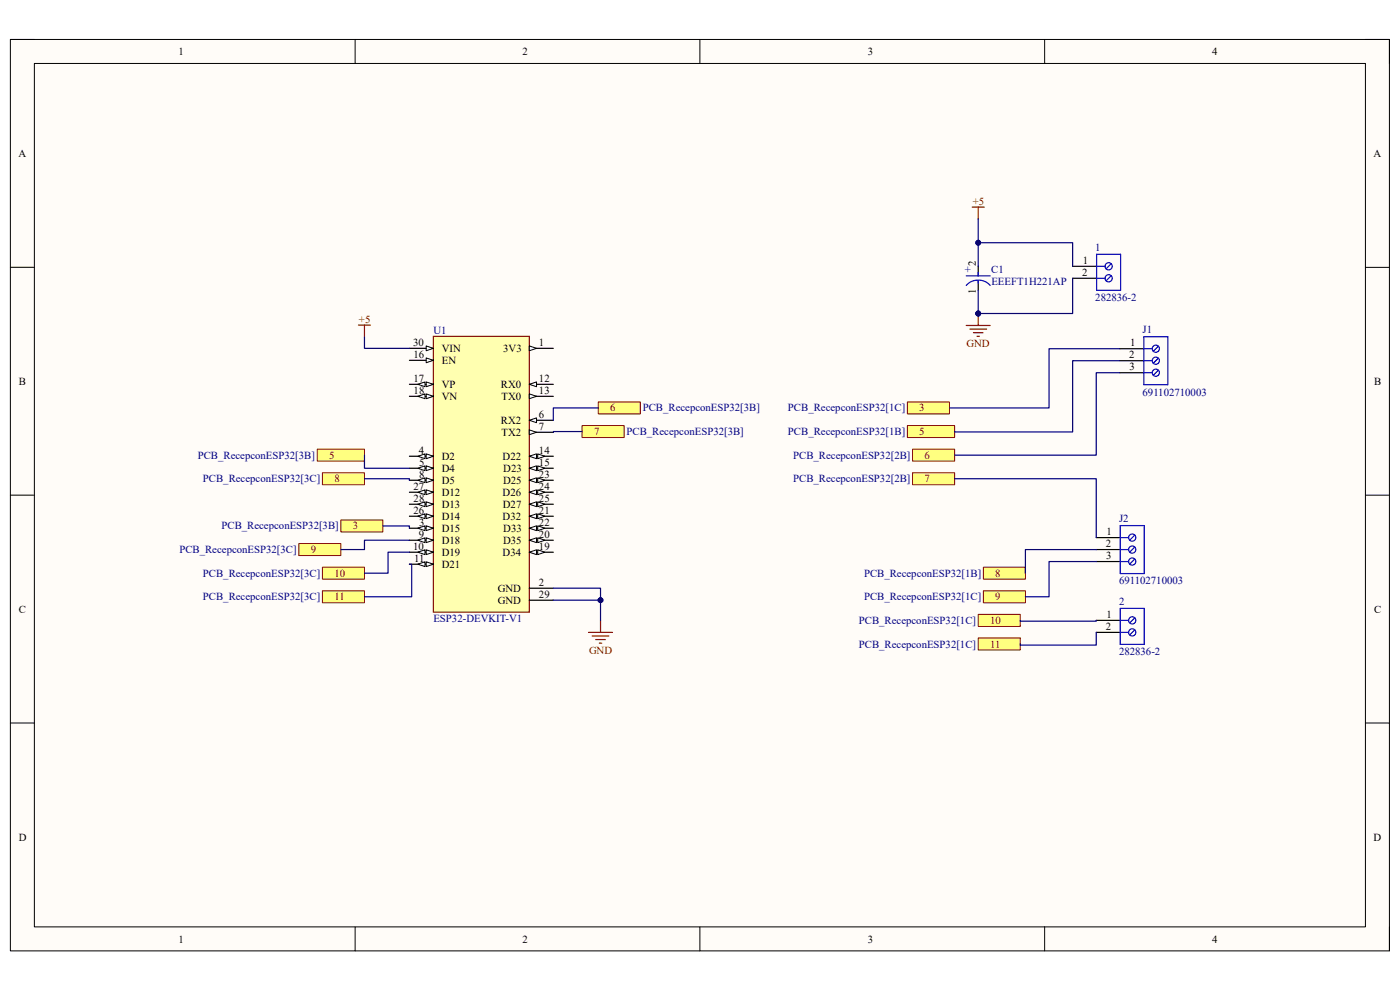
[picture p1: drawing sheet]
<svg xmlns="http://www.w3.org/2000/svg" width="297mm" height="210mm" viewBox="0 0 297 210" stroke-linecap="round" stroke-linejoin="round" font-family="sans-serif">
<path d="M2.2 8.4h292.6v193.3h-292.6z" fill-rule="evenodd" fill="#fffcf8"/>
<path d="M2.2 8.4h292.6v193.3h-292.6z" fill="none" stroke="#000" stroke-width=".21"/>
<path d="M7.3 13.5h282.4v183.1h-282.4z" fill-rule="evenodd" fill="#fffcf8"/>
<g fill="none" stroke="#000" stroke-width=".21">
<path d="M2.2 8.4h5.1M7.3 13.5h282.4v183.1h-282.4zM75.3 8.4v5.1M148.5 8.4v5.1M221.6 8.4v5.1M289.7 8.4h5.1v5.1M2.2 56.7h5.1M289.7 56.7h5.1M2.2 105h5.1M289.7 105.1h5.1M2.2 153.4h5.1M289.7 153.4h5.1"/>
<path d="M75.3 196.6v5.1M148.5 196.6v5.1M221.6 196.6v5.1M294.8 196.6v5.1"/>
</g>
<path d="M91.9 71.4h20.4v58.5h-20.4z" fill-rule="evenodd" fill="#ffffb0"/>
<path d="M91.9 71.4h20.4v58.5h-20.4z" fill="none" stroke="#800000" stroke-width=".25"/>
<path d="M86.9 73.9h5" fill="none" stroke="#000" stroke-width=".25"/>
<path d="M90.4 73.4l1.5 .5-1.5 .5z" fill="#f8fcff"/>
<path d="M90.4 73.4l1.5 .5-1.5 .5z" fill="none" stroke="#000" stroke-width=".21"/>
<path d="M86.9 76.4h5" fill="none" stroke="#000" stroke-width=".25"/>
<path d="M90.4 75.9l1.5 .5-1.5 .6z" fill="#f8fcff"/>
<path d="M90.4 75.9l1.5 .5-1.5 .6z" fill="none" stroke="#000" stroke-width=".21"/>
<path d="M86.9 81.5h5" fill="none" stroke="#000" stroke-width=".25"/>
<path d="M90.4 81l1.5 .5-1.5 .5z" fill="#f8fcff"/>
<path d="M90.4 81l1.5 .5-1.5 .5z" fill="none" stroke="#000" stroke-width=".21"/>
<path d="M88.6 81.5l1.6-.5v1z" fill="#f8fcff"/>
<path d="M88.6 81.5l1.6-.5v1z" fill="none" stroke="#000" stroke-width=".21"/>
<path d="M86.9 84.1h5" fill="none" stroke="#000" stroke-width=".25"/>
<path d="M90.4 83.6l1.5 .5-1.5 .5z" fill="#f8fcff"/>
<path d="M90.4 83.6l1.5 .5-1.5 .5z" fill="none" stroke="#000" stroke-width=".21"/>
<path d="M88.6 84.1l1.6-.5v1z" fill="#f8fcff"/>
<path d="M88.6 84.1l1.6-.5v1z" fill="none" stroke="#000" stroke-width=".21"/>
<path d="M86.9 96.8h5" fill="none" stroke="#000" stroke-width=".25"/>
<path d="M90.4 96.3l1.5 .5-1.5 .5z" fill="#f8fcff"/>
<path d="M90.4 96.3l1.5 .5-1.5 .5z" fill="none" stroke="#000" stroke-width=".21"/>
<path d="M88.6 96.8l1.6-.5v1z" fill="#f8fcff"/>
<path d="M88.6 96.8l1.6-.5v1z" fill="none" stroke="#000" stroke-width=".21"/>
<path d="M86.9 99.3h5" fill="none" stroke="#000" stroke-width=".25"/>
<path d="M90.4 98.8l1.5 .5-1.5 .5z" fill="#f8fcff"/>
<path d="M90.4 98.8l1.5 .5-1.5 .5z" fill="none" stroke="#000" stroke-width=".21"/>
<path d="M88.6 99.3l1.6-.5v1z" fill="#f8fcff"/>
<path d="M88.6 99.3l1.6-.5v1z" fill="none" stroke="#000" stroke-width=".21"/>
<path d="M86.9 101.9h5" fill="none" stroke="#000" stroke-width=".25"/>
<path d="M90.4 101.4l1.5 .5-1.5 .5z" fill="#f8fcff"/>
<path d="M90.4 101.4l1.5 .5-1.5 .5z" fill="none" stroke="#000" stroke-width=".21"/>
<path d="M88.6 101.9l1.6-.5v1z" fill="#f8fcff"/>
<path d="M88.6 101.9l1.6-.5v1z" fill="none" stroke="#000" stroke-width=".21"/>
<path d="M86.9 104.4h5" fill="none" stroke="#000" stroke-width=".25"/>
<path d="M90.4 103.9l1.5 .5-1.5 .5z" fill="#f8fcff"/>
<path d="M90.4 103.9l1.5 .5-1.5 .5z" fill="none" stroke="#000" stroke-width=".21"/>
<path d="M88.6 104.4l1.6-.5v1z" fill="#f8fcff"/>
<path d="M88.6 104.4l1.6-.5v1z" fill="none" stroke="#000" stroke-width=".21"/>
<path d="M86.9 107h5" fill="none" stroke="#000" stroke-width=".25"/>
<path d="M90.4 106.5l1.5 .5-1.5 .5z" fill="#f8fcff"/>
<path d="M90.4 106.5l1.5 .5-1.5 .5z" fill="none" stroke="#000" stroke-width=".21"/>
<path d="M88.6 107l1.6-.5v1z" fill="#f8fcff"/>
<path d="M88.6 107l1.6-.5v1z" fill="none" stroke="#000" stroke-width=".21"/>
<path d="M86.9 109.5h5" fill="none" stroke="#000" stroke-width=".25"/>
<path d="M90.4 109l1.5 .5-1.5 .5z" fill="#f8fcff"/>
<path d="M90.4 109l1.5 .5-1.5 .5z" fill="none" stroke="#000" stroke-width=".21"/>
<path d="M88.6 109.5l1.6-.5v1z" fill="#f8fcff"/>
<path d="M88.6 109.5l1.6-.5v1z" fill="none" stroke="#000" stroke-width=".21"/>
<path d="M86.9 112.1h5" fill="none" stroke="#000" stroke-width=".25"/>
<path d="M90.4 111.5l1.5 .6-1.5 .5z" fill="#f8fcff"/>
<path d="M90.4 111.5l1.5 .6-1.5 .5z" fill="none" stroke="#000" stroke-width=".21"/>
<path d="M88.6 112.1l1.6-.6v1.1z" fill="#f8fcff"/>
<path d="M88.6 112.1l1.6-.6v1.1z" fill="none" stroke="#000" stroke-width=".21"/>
<path d="M86.9 114.6h5" fill="none" stroke="#000" stroke-width=".25"/>
<path d="M90.4 114.1l1.5 .5-1.5 .5z" fill="#f8fcff"/>
<path d="M90.4 114.1l1.5 .5-1.5 .5z" fill="none" stroke="#000" stroke-width=".21"/>
<path d="M88.6 114.6l1.6-.5v1z" fill="#f8fcff"/>
<path d="M88.6 114.6l1.6-.5v1z" fill="none" stroke="#000" stroke-width=".21"/>
<path d="M86.9 117.1h5" fill="none" stroke="#000" stroke-width=".25"/>
<path d="M90.4 116.6l1.5 .5-1.5 .6z" fill="#f8fcff"/>
<path d="M90.4 116.6l1.5 .5-1.5 .6z" fill="none" stroke="#000" stroke-width=".21"/>
<path d="M88.6 117.1l1.6-.5v1.1z" fill="#f8fcff"/>
<path d="M88.6 117.1l1.6-.5v1.1z" fill="none" stroke="#000" stroke-width=".21"/>
<path d="M86.9 119.7h5" fill="none" stroke="#000" stroke-width=".25"/>
<path d="M90.4 119.2l1.5 .5-1.5 .5z" fill="#f8fcff"/>
<path d="M90.4 119.2l1.5 .5-1.5 .5z" fill="none" stroke="#000" stroke-width=".21"/>
<path d="M88.6 119.7l1.6-.5v1z" fill="#f8fcff"/>
<path d="M88.6 119.7l1.6-.5v1z" fill="none" stroke="#000" stroke-width=".21"/>
<path d="M112.3 73.9h5.1" fill="none" stroke="#000" stroke-width=".25"/>
<path d="M112.3 73.4l1.5 .5-1.5 .5z" fill="#f8fcff"/>
<path d="M112.3 73.4l1.5 .5-1.5 .5z" fill="none" stroke="#000" stroke-width=".21"/>
<path d="M112.3 81.5h5.1" fill="none" stroke="#000" stroke-width=".25"/>
<path d="M112.3 81.5l1.5-.5v1z" fill="#f8fcff"/>
<path d="M112.3 81.5l1.5-.5v1z" fill="none" stroke="#000" stroke-width=".21"/>
<path d="M112.3 84.1h5.1" fill="none" stroke="#000" stroke-width=".25"/>
<path d="M112.3 83.6l1.5 .5-1.5 .5z" fill="#f8fcff"/>
<path d="M112.3 83.6l1.5 .5-1.5 .5z" fill="none" stroke="#000" stroke-width=".21"/>
<path d="M112.3 89.2h5.1" fill="none" stroke="#000" stroke-width=".25"/>
<path d="M112.3 89.2l1.5-.5v1z" fill="#f8fcff"/>
<path d="M112.3 89.2l1.5-.5v1z" fill="none" stroke="#000" stroke-width=".21"/>
<path d="M112.3 91.7h5.1" fill="none" stroke="#000" stroke-width=".25"/>
<path d="M112.3 91.2l1.5 .5-1.5 .5z" fill="#f8fcff"/>
<path d="M112.3 91.2l1.5 .5-1.5 .5z" fill="none" stroke="#000" stroke-width=".21"/>
<path d="M112.3 96.8h5.1" fill="none" stroke="#000" stroke-width=".25"/>
<path d="M112.3 96.8l1.5-.5v1z" fill="#f8fcff"/>
<path d="M112.3 96.8l1.5-.5v1z" fill="none" stroke="#000" stroke-width=".21"/>
<path d="M114.1 96.3l1.5 .5-1.5 .5z" fill="#f8fcff"/>
<path d="M114.1 96.3l1.5 .5-1.5 .5z" fill="none" stroke="#000" stroke-width=".21"/>
<path d="M112.3 99.3h5.1" fill="none" stroke="#000" stroke-width=".25"/>
<path d="M112.3 99.3l1.5-.5v1z" fill="#f8fcff"/>
<path d="M112.3 99.3l1.5-.5v1z" fill="none" stroke="#000" stroke-width=".21"/>
<path d="M114.1 98.8l1.5 .5-1.5 .5z" fill="#f8fcff"/>
<path d="M114.1 98.8l1.5 .5-1.5 .5z" fill="none" stroke="#000" stroke-width=".21"/>
<path d="M112.3 101.9h5.1" fill="none" stroke="#000" stroke-width=".25"/>
<path d="M112.3 101.9l1.5-.5v1z" fill="#f8fcff"/>
<path d="M112.3 101.9l1.5-.5v1z" fill="none" stroke="#000" stroke-width=".21"/>
<path d="M114.1 101.4l1.5 .5-1.5 .5z" fill="#f8fcff"/>
<path d="M114.1 101.4l1.5 .5-1.5 .5z" fill="none" stroke="#000" stroke-width=".21"/>
<path d="M112.3 104.4h5.1" fill="none" stroke="#000" stroke-width=".25"/>
<path d="M112.3 104.4l1.5-.5v1z" fill="#f8fcff"/>
<path d="M112.3 104.4l1.5-.5v1z" fill="none" stroke="#000" stroke-width=".21"/>
<path d="M114.1 103.9l1.5 .5-1.5 .5z" fill="#f8fcff"/>
<path d="M114.1 103.9l1.5 .5-1.5 .5z" fill="none" stroke="#000" stroke-width=".21"/>
<path d="M112.3 107h5.1" fill="none" stroke="#000" stroke-width=".25"/>
<path d="M112.3 107l1.5-.5v1z" fill="#f8fcff"/>
<path d="M112.3 107l1.5-.5v1z" fill="none" stroke="#000" stroke-width=".21"/>
<path d="M114.1 106.5l1.5 .5-1.5 .5z" fill="#f8fcff"/>
<path d="M114.1 106.5l1.5 .5-1.5 .5z" fill="none" stroke="#000" stroke-width=".21"/>
<path d="M112.3 109.5h5.1" fill="none" stroke="#000" stroke-width=".25"/>
<path d="M112.3 109.5l1.5-.5v1z" fill="#f8fcff"/>
<path d="M112.3 109.5l1.5-.5v1z" fill="none" stroke="#000" stroke-width=".21"/>
<path d="M114.1 109l1.5 .5-1.5 .5z" fill="#f8fcff"/>
<path d="M114.1 109l1.5 .5-1.5 .5z" fill="none" stroke="#000" stroke-width=".21"/>
<path d="M112.3 112.1h5.1" fill="none" stroke="#000" stroke-width=".25"/>
<path d="M112.3 112.1l1.5-.6v1.1z" fill="#f8fcff"/>
<path d="M112.3 112.1l1.5-.6v1.1z" fill="none" stroke="#000" stroke-width=".21"/>
<path d="M114.1 111.5l1.5 .6-1.5 .5z" fill="#f8fcff"/>
<path d="M114.1 111.5l1.5 .6-1.5 .5z" fill="none" stroke="#000" stroke-width=".21"/>
<path d="M112.3 114.6h5.1" fill="none" stroke="#000" stroke-width=".25"/>
<path d="M112.3 114.6l1.5-.5v1z" fill="#f8fcff"/>
<path d="M112.3 114.6l1.5-.5v1z" fill="none" stroke="#000" stroke-width=".21"/>
<path d="M114.1 114.1l1.5 .5-1.5 .5z" fill="#f8fcff"/>
<path d="M114.1 114.1l1.5 .5-1.5 .5z" fill="none" stroke="#000" stroke-width=".21"/>
<path d="M112.3 117.1h5.1" fill="none" stroke="#000" stroke-width=".25"/>
<path d="M112.3 117.1l1.5-.5v1.1z" fill="#f8fcff"/>
<path d="M112.3 117.1l1.5-.5v1.1z" fill="none" stroke="#000" stroke-width=".21"/>
<path d="M114.1 116.6l1.5 .5-1.5 .6z" fill="#f8fcff"/>
<path d="M114.1 116.6l1.5 .5-1.5 .6z" fill="none" stroke="#000" stroke-width=".21"/>
<path d="M112.3 124.8h5.1M112.3 127.3h5.1" fill="none" stroke="#000" stroke-width=".25"/>
<path d="M124.9 134.1h5M125.6 134.9h3.6M126.4 135.7h2M127.1 136.4h.6M127.4 131.6v2.5" fill="none" stroke="#800000" stroke-width=".25"/>
<path d="M67.3 95.3h10v2.5h-10z" fill-rule="evenodd" fill="#ffff80"/>
<path d="M67.3 95.3h10v2.5h-10z" fill="none" stroke="#800000" stroke-width=".21"/>
<path d="M72.3 110.3h8.9v2.5h-8.9z" fill-rule="evenodd" fill="#ffff80"/>
<path d="M72.3 110.3h8.9v2.5h-8.9z" fill="none" stroke="#800000" stroke-width=".21"/>
<path d="M192.5 90.3h10v2.5h-10z" fill-rule="evenodd" fill="#ffff80"/>
<path d="M192.5 90.3h10v2.5h-10z" fill="none" stroke="#800000" stroke-width=".21"/>
<path d="M192.5 85.3h8.9v2.5h-8.9z" fill-rule="evenodd" fill="#ffff80"/>
<path d="M192.5 85.3h8.9v2.5h-8.9z" fill="none" stroke="#800000" stroke-width=".21"/>
<path d="M126.9 85.3h8.9v2.5h-8.9z" fill-rule="evenodd" fill="#ffff80"/>
<path d="M126.9 85.3h8.9v2.5h-8.9z" fill="none" stroke="#800000" stroke-width=".21"/>
<path d="M123.5 90.3h8.9v2.5h-8.9z" fill-rule="evenodd" fill="#ffff80"/>
<path d="M123.5 90.3h8.9v2.5h-8.9z" fill="none" stroke="#800000" stroke-width=".21"/>
<path d="M68.4 100.3h8.9v2.5h-8.9z" fill-rule="evenodd" fill="#ffff80"/>
<path d="M68.4 100.3h8.9v2.5h-8.9z" fill="none" stroke="#800000" stroke-width=".21"/>
<path d="M63.4 115.3h8.9v2.6h-8.9z" fill-rule="evenodd" fill="#ffff80"/>
<path d="M63.4 115.3h8.9v2.6h-8.9z" fill="none" stroke="#800000" stroke-width=".21"/>
<path d="M68.4 120.3h8.9v2.6h-8.9z" fill-rule="evenodd" fill="#ffff80"/>
<path d="M68.4 120.3h8.9v2.6h-8.9z" fill="none" stroke="#800000" stroke-width=".21"/>
<path d="M68.4 125.3h8.9v2.6h-8.9z" fill-rule="evenodd" fill="#ffff80"/>
<path d="M68.4 125.3h8.9v2.6h-8.9z" fill="none" stroke="#800000" stroke-width=".21"/>
<path d="M193.6 95.3h8.9v2.5h-8.9z" fill-rule="evenodd" fill="#ffff80"/>
<path d="M193.6 95.3h8.9v2.5h-8.9z" fill="none" stroke="#800000" stroke-width=".21"/>
<path d="M193.6 100.3h8.9v2.5h-8.9z" fill-rule="evenodd" fill="#ffff80"/>
<path d="M193.6 100.3h8.9v2.5h-8.9z" fill="none" stroke="#800000" stroke-width=".21"/>
<path d="M208.6 120.3h8.9v2.6h-8.9z" fill-rule="evenodd" fill="#ffff80"/>
<path d="M208.6 120.3h8.9v2.6h-8.9z" fill="none" stroke="#800000" stroke-width=".21"/>
<path d="M208.6 125.3h8.9v2.6h-8.9z" fill-rule="evenodd" fill="#ffff80"/>
<path d="M208.6 125.3h8.9v2.6h-8.9z" fill="none" stroke="#800000" stroke-width=".21"/>
<path d="M207.5 130.3h9v2.6h-9z" fill-rule="evenodd" fill="#ffff80"/>
<path d="M207.5 130.3h9v2.6h-9z" fill="none" stroke="#800000" stroke-width=".21"/>
<path d="M207.5 135.3h9v2.6h-9z" fill-rule="evenodd" fill="#ffff80"/>
<path d="M207.5 135.3h9v2.6h-9z" fill="none" stroke="#800000" stroke-width=".21"/>
<path d="M206.3 43.9h2.5M207.5 43.9v2.6M205 69h5.1M205.8 69.8h3.5M206.5 70.6h2M207.3 71.3h.5M207.5 66.5v2.5" fill="none" stroke="#800000" stroke-width=".25"/>
<circle cx="207.5" cy="66.5" r=".51" fill="#000080"/>
<circle cx="207.5" cy="66.5" r=".51" fill="none" stroke="#000080" stroke-width=".21"/>
<path d="M227.6 56.5h5M227.6 59h5M237.6 74h5.1M237.6 76.5h5.1M237.6 79.1h5.1" fill="none" stroke="#000" stroke-width=".25"/>
<g fill="none" stroke="#00f" stroke-width=".25">
<path d="M242.7 74h1.7M242.7 76.5h1.7M242.7 79.1h1.7M242.7 71.4h5.1v10.2h-5.1zM245.7 73.4l-1 1.1M245.7 76l-1 1.1M245.7 78.5l-1 1.1"/>
<circle cx="245.2" cy="79.1" r=".76"/>
<circle cx="245.2" cy="76.5" r=".76"/>
<circle cx="245.2" cy="74" r=".76"/>
</g>
<circle cx="235.2" cy="56.5" r=".76" fill="#fff"/>
<g fill="none" stroke="#00f" stroke-width=".25">
<path d="M235.7 56l-1 1"/>
<circle cx="235.2" cy="56.5" r=".76"/>
</g>
<circle cx="235.2" cy="59" r=".76" fill="#fff"/>
<g fill="none" stroke="#00f" stroke-width=".25">
<path d="M232.6 56.5h1.8M232.6 59h1.8M232.6 53.9h5.1v7.7h-5.1zM235.7 58.5l-1 1.1"/>
<circle cx="235.2" cy="59" r=".76"/>
</g>
<path d="M237.6 74h-15v12.5h-21.2M237.6 76.5h-10v15.1l-25.1-.1M237.6 79.1h-5v17.5h-30.1M77.3 96.6v2.7h9.6M123.5 91.5h-6.1v.2M126.9 86.5h-9.5v2.7M77.3 101.6h9.6v.3M81.2 111.6h5.7v.5M86.9 114.6h-9.6v2h-5M86.9 117.1h-4.6v4.5h-5M86.9 119.7h.4v6.9h-10" fill="none" stroke="#000080" stroke-width=".25"/>
<path d="M232.6 131.6h5.1M232.6 134.2h5.1" fill="none" stroke="#000" stroke-width=".25"/>
<circle cx="240.2" cy="131.6" r=".76" fill="#fff"/>
<g fill="none" stroke="#00f" stroke-width=".25">
<path d="M240.7 131.1l-1 1"/>
<circle cx="240.2" cy="131.6" r=".76"/>
</g>
<circle cx="240.2" cy="134.2" r=".76" fill="#fff"/>
<g fill="none" stroke="#00f" stroke-width=".25">
<path d="M237.7 111.5h5v10.2h-5zM237.7 114h1.7M237.7 116.6h1.7M237.7 119.1h1.7M240.7 113.5l-1 1.1M240.7 116l-1 1.1M240.7 118.6l-1 1.1M237.7 131.6h1.7M237.7 134.2h1.7M237.7 129.1h5v7.6h-5zM240.7 133.6l-1 1.1"/>
<circle cx="240.2" cy="116.6" r=".76"/>
<circle cx="240.2" cy="119.1" r=".76"/>
<circle cx="240.2" cy="114" r=".76"/>
<circle cx="240.2" cy="134.2" r=".76"/>
</g>
<path d="M202.5 101.6h30.1v12.4M232.6 116.6h-15.1v5M232.6 119.1h-10v7.5h-5.1M117.4 127.3h10v4.3M216.5 131.6v.2h16.1v-.2M232.6 134.2v2.7h-16.1v-.3" fill="none" stroke="#000080" stroke-width=".25"/>
<path d="M232.6 114h5.1M232.6 116.6h5.1M232.6 119.1h5.1" fill="none" stroke="#000" stroke-width=".25"/>
<circle cx="127.4" cy="127.3" r=".51" fill="#000080"/>
<circle cx="127.4" cy="127.3" r=".51" fill="none" stroke="#000080" stroke-width=".21"/>
<path d="M76 69h2.6M77.3 69v2.5" fill="none" stroke="#800000" stroke-width=".25"/>
<path d="M77.3 71.5v2.4h9.6M117.4 124.8h10v2.5" fill="none" stroke="#000080" stroke-width=".25"/>
<circle cx="127.4" cy="127.3" r=".51" fill="#000080"/>
<circle cx="127.4" cy="127.3" r=".51" fill="none" stroke="#000080" stroke-width=".21"/>
<path d="M207.5 56.5v2M207.5 59.5v2.1" fill="none" stroke="#000" stroke-width=".25"/>
<path d="M205 58.5h5.1M207.5 57.8v.7M207.5 59.5v.5M205 60.6a3.4 3.4 0 0 1 5.1 0" fill="none" stroke="#00f" stroke-width=".25"/>
<path d="M207.5 56.5v-5h20.1v5" fill="none" stroke="#000080" stroke-width=".25"/>
<circle cx="207.5" cy="51.5" r=".51" fill="#000080"/>
<circle cx="207.5" cy="51.5" r=".51" fill="none" stroke="#000080" stroke-width=".21"/>
<path d="M227.6 59v7.5h-20.1" fill="none" stroke="#000080" stroke-width=".25"/>
<circle cx="207.5" cy="66.5" r=".51" fill="#000080"/>
<circle cx="207.5" cy="66.5" r=".51" fill="none" stroke="#000080" stroke-width=".21"/>
<path d="M207.5 61.6v4.9" fill="none" stroke="#000080" stroke-width=".25"/>
<circle cx="207.5" cy="66.5" r=".51" fill="#000080"/>
<circle cx="207.5" cy="66.5" r=".51" fill="none" stroke="#000080" stroke-width=".21"/>
<path d="M207.5 46.5v5" fill="none" stroke="#000080" stroke-width=".25"/>
<circle cx="207.5" cy="51.5" r=".51" fill="#000080"/>
<circle cx="207.5" cy="51.5" r=".51" fill="none" stroke="#000080" stroke-width=".21"/>
<g font-size="2.3">
<text x="37.9" y="11.7">1</text>
<text x="110.9" y="11.7">2</text>
<text x="184.1" y="11.7">3</text>
<text x="257.1" y="11.7">4</text>
<text x="3.9" y="33.3">A</text>
<text x="291.4" y="33.3">A</text>
<text x="207" y="56.5" transform="rotate(-90 207 56.5)">2</text>
<text x="229.6" y="58.5">2</text>
<text x="229.7" y="56">1</text>
<text x="207" y="62.4" transform="rotate(-90 207 62.4)">1</text>
<text x="87.7" y="73.4">30</text>
<text x="87.7" y="75.9">16</text>
<text x="93.7" y="74.6">VIN</text>
<text x="93.7" y="77.2">EN</text>
<text x="106.8" y="74.6">3V3</text>
<text x="114.3" y="73.4">1</text>
<text x="239.6" y="76">2</text>
<text x="239.8" y="73.4">1</text>
<text x="4" y="81.6">B</text>
<text x="87.7" y="81">17</text>
<text x="87.8" y="83.6">18</text>
<text x="93.7" y="82.3">VP</text>
<text x="106.3" y="82.3">RX0</text>
<text x="114.3" y="81">12</text>
<text x="114.3" y="83.6">13</text>
<text x="239.6" y="78.5">3</text>
<text x="291.5" y="81.6">B</text>
<text x="93.7" y="84.8">VN</text>
<text x="106.3" y="89.9">RX2</text>
<text x="106.4" y="84.8">TX0</text>
<text x="114.3" y="88.6">6</text>
<text x="106.4" y="92.5">TX2</text>
<text x="114.3" y="91.2">7</text>
<text x="88.9" y="96.3">4</text>
<text x="88.9" y="98.8">5</text>
<text x="88.9" y="101.3">8</text>
<text x="93.7" y="97.5">D2</text>
<text x="93.7" y="100.1">D4</text>
<text x="106.6" y="97.5">D22</text>
<text x="106.8" y="100.1">D23</text>
<text x="114.3" y="96.3">14</text>
<text x="114.3" y="98.8">15</text>
<text x="114.3" y="101.3">23</text>
<text x="87.7" y="103.9">27</text>
<text x="87.8" y="106.5">28</text>
<text x="93.7" y="102.6">D5</text>
<text x="93.7" y="105.2">D12</text>
<text x="93.7" y="107.7">D13</text>
<text x="106.6" y="105.2">D26</text>
<text x="106.7" y="107.7">D27</text>
<text x="106.7" y="102.6">D25</text>
<text x="114.3" y="103.9">24</text>
<text x="114.3" y="106.5">25</text>
<text x="87.7" y="109">26</text>
<text x="88.9" y="111.5">3</text>
<text x="93.7" y="110.3">D14</text>
<text x="93.7" y="112.8">D15</text>
<text x="106.6" y="110.3">D32</text>
<text x="106.8" y="112.8">D33</text>
<text x="114.3" y="109">21</text>
<text x="114.3" y="111.5">22</text>
<text x="234.7" y="113.5">1</text>
<text x="87.7" y="116.6">10</text>
<text x="87.9" y="119.2">11</text>
<text x="88.9" y="114.1">9</text>
<text x="93.7" y="115.4">D18</text>
<text x="93.7" y="117.9">D19</text>
<text x="106.6" y="117.9">D34</text>
<text x="106.7" y="115.4">D35</text>
<text x="114.3" y="114.1">20</text>
<text x="114.3" y="116.6">19</text>
<text x="234.6" y="116.1">2</text>
<text x="234.7" y="118.6">3</text>
<text x="93.7" y="120.4">D21</text>
<text x="105.6" y="125.5">GND</text>
<text x="114.3" y="124.2">2</text>
<text x="4" y="130">C</text>
<text x="105.6" y="128.1">GND</text>
<text x="114.3" y="126.8">29</text>
<text x="234.7" y="131.1">1</text>
<text x="291.5" y="130">C</text>
<text x="234.6" y="133.6">2</text>
<text x="4" y="178.3">D</text>
<text x="291.4" y="178.3">D</text>
<text x="37.9" y="199.9">1</text>
<text x="110.9" y="199.9">2</text>
<text x="184.1" y="199.9">3</text>
<text x="257.1" y="199.9">4</text>
</g>
<g font-size="2.3" fill="#800000">
<text x="206.4" y="43.4">+5</text>
<text x="76.2" y="68.5">+5</text>
<text x="205.1" y="73.6">GND</text>
<text x="129.5" y="87.3">6</text>
<text x="195" y="87.3">3</text>
<text x="126" y="92.3">7</text>
<text x="195" y="92.3">5</text>
<text x="69.8" y="97.3">5</text>
<text x="196.1" y="97.3">6</text>
<text x="71" y="102.3">8</text>
<text x="196.1" y="102.3">7</text>
<text x="74.8" y="112.3">3</text>
<text x="66" y="117.3">9</text>
<text x="71" y="122.3">10</text>
<text x="211.2" y="122.3">8</text>
<text x="71" y="127.3">11</text>
<text x="211.2" y="127.3">9</text>
<text x="210.1" y="132.4">10</text>
<text x="210.1" y="137.4">11</text>
<text x="125" y="138.7">GND</text>
</g>
<g font-size="2.3" fill="#000080">
<text x="232.4" y="53.2">1</text>
<text x="204.7" y="58">+</text>
<text x="210.3" y="58">C1</text>
<text x="210.3" y="60.5">EEEFT1H221AP</text>
<text x="232.4" y="63.8">282836-2</text>
<text x="91.9" y="70.8">U1</text>
<text x="242.4" y="70.7">J1</text>
<text x="242.4" y="83.9">691102710003</text>
<text x="136.4" y="87.3">PCB_RecepconESP32[3B]</text>
<text x="167.2" y="87.3">PCB_RecepconESP32[1C]</text>
<text x="132.9" y="92.3">PCB_RecepconESP32[3B]</text>
<text x="167.2" y="92.3">PCB_RecepconESP32[1B]</text>
<text x="42" y="97.3">PCB_RecepconESP32[3B]</text>
<text x="168.3" y="97.3">PCB_RecepconESP32[2B]</text>
<text x="43.1" y="102.3">PCB_RecepconESP32[3C]</text>
<text x="168.3" y="102.3">PCB_RecepconESP32[2B]</text>
<text x="47" y="112.3">PCB_RecepconESP32[3B]</text>
<text x="237.4" y="110.7">J2</text>
<text x="38.1" y="117.3">PCB_RecepconESP32[3C]</text>
<text x="43.1" y="122.3">PCB_RecepconESP32[3C]</text>
<text x="183.3" y="122.3">PCB_RecepconESP32[1B]</text>
<text x="237.4" y="124">691102710003</text>
<text x="43.1" y="127.3">PCB_RecepconESP32[3C]</text>
<text x="91.9" y="131.9">ESP32-DEVKIT-V1</text>
<text x="183.3" y="127.3">PCB_RecepconESP32[1C]</text>
<text x="237.4" y="128.3">2</text>
<text x="182.2" y="132.4">PCB_RecepconESP32[1C]</text>
<text x="182.2" y="137.4">PCB_RecepconESP32[1C]</text>
<text x="237.4" y="139">282836-2</text>
</g>
</svg>
